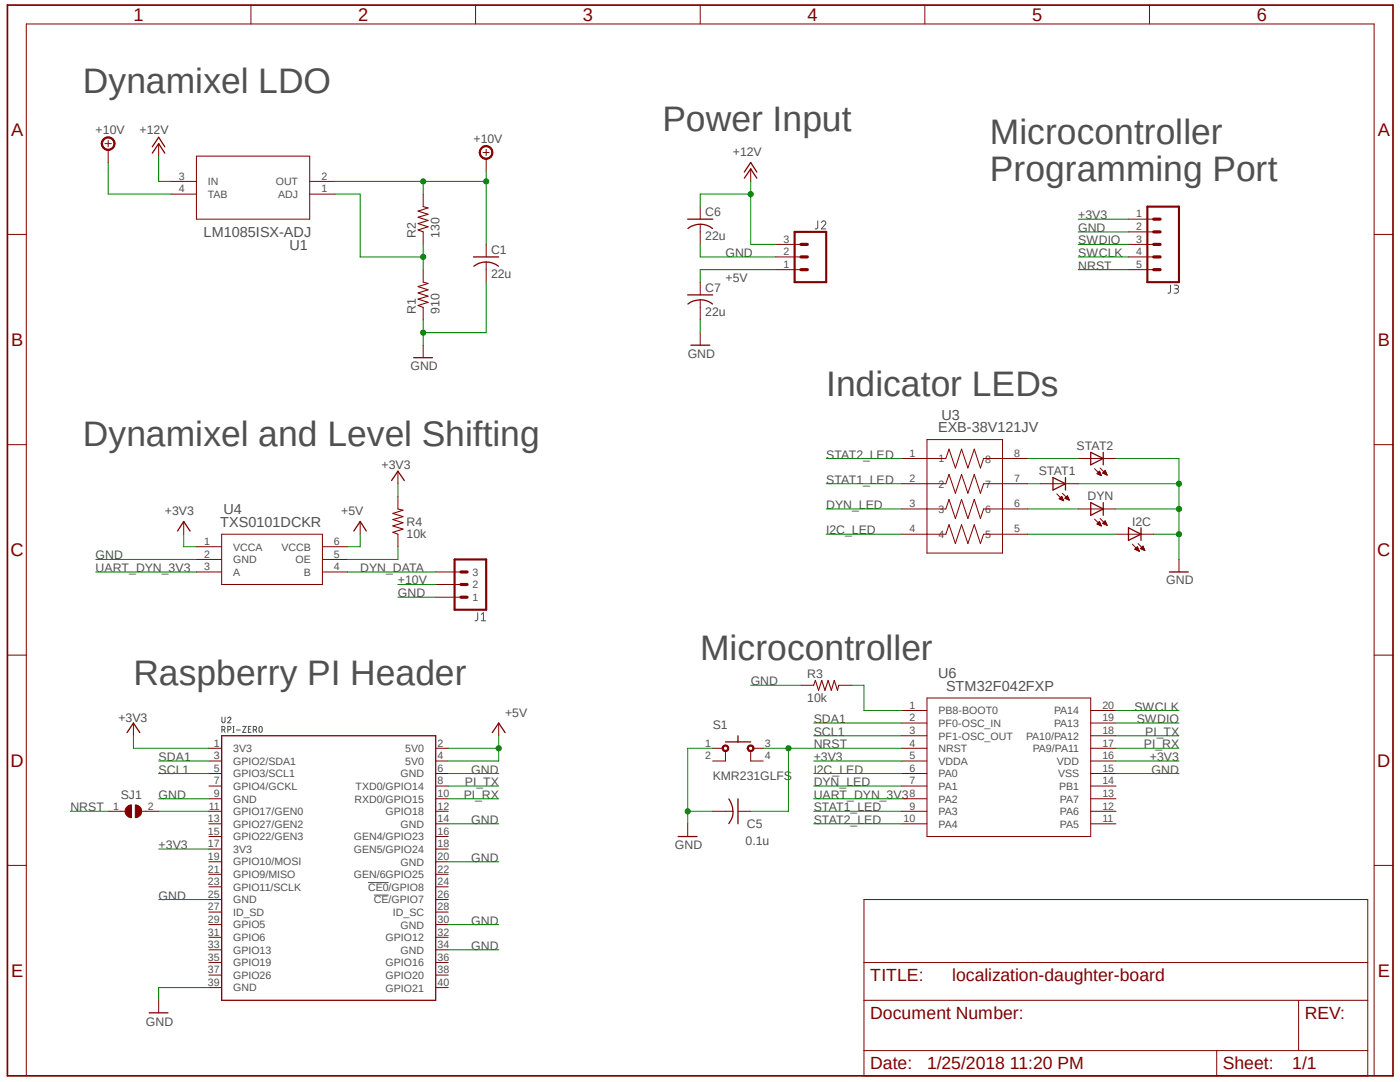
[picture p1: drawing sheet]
<svg xmlns="http://www.w3.org/2000/svg" width="279mm" height="216mm" viewBox="0 0 279 216" stroke-linecap="round" stroke-linejoin="round" font-family="sans-serif">
<path d="M1 .7l277.4 214.5M278.4 .7l-277.4 214.5" fill="none" stroke="#fff" stroke-width=".2"/>
<g fill="none" stroke="#505050" stroke-width=".2">
<path d="M163.2 44.1v1.2a.38 .38 0 0 1-.5 .4M163.9 44.4a.44 .44 0 0 1 .7-.3 .44 .44 0 0 1 .1 .7l-.8 .9h.9M233.6 56.9v1.2a.38 .38 0 0 1-.5 .4M234.3 56.9h.7a.37 .37 0 0 1 .2 .5 .37 .37 0 0 1-.4 .2h-.3M234.7 57.6a.44 .44 0 0 1 .5 .3 .44 .44 0 0 1-.2 .5l-.7 .1M95.3 122.3v1.2a.4 .4 0 0 1-.5 .4M96.1 123.9h.8M96.1 122.6l.4-.3v1.6M44.3 145.6h.3a.34 .34 0 0 0 .3-.3 .34 .34 0 0 0-.3-.4h-.3v1.2M44.3 143.1v1a.31 .31 0 0 0 .4 .1 .31 .31 0 0 0 .2-.3v-.8M44.7 145.6l.2 .5M45.4 143.3l.4-.2 .3 .1v.3l-.7 .7h.7"/>
<path d="M45.5 145.6h.3a.34 .34 0 0 0 .3-.3 .34 .34 0 0 0-.3-.4h-.3v1.2M46.5 144.9h.2M46.5 146.1h.2M46.6 144.9v1.2M47.2 145.7h.8M48.4 144.9h.7l-.7 1.2h.7M49.6 145.5h.4M50.1 144.9h-.5v1.2h.5M50.5 145.6h.4a.34 .34 0 0 0 .3-.3 .34 .34 0 0 0-.3-.4h-.4v1.2M51 145.6l.2 .5M51.7 145.1a.31 .31 0 0 1 .4-.1 .31 .31 0 0 1 .2 .3v.5a.32 .32 0 0 1-.3 .3 .32 .32 0 0 1-.3-.3zM73.4 176.1h4.2"/>
<path d="M74.6 178.6h3"/>
</g>
<path d="M25.4 146.2l1.2-1.9 1.3 1.9M44.2 146.8h42.8v52.8h-42.8zM98.3 146.2l1.2-1.9 1.3 1.9M29.8 202.1h3.7" fill="none" stroke="#800000" stroke-width=".25"/>
<g fill="none" stroke="#800000" stroke-width=".2">
<path d="M50.1 1v3.8M94.9 1v3.8M139.7 1v3.8M184.6 1v3.8M229.4 1v3.8M1.5 46.8h3.7M274.2 46.8h3.8M1.5 88.7h3.7M274.2 88.7h3.8M1.5 130.7h3.7M159.9 136.7h2.5M167.4 136.7h2.5"/>
<path d="M185 139.3h32.7v27.6h-32.7zM274.2 130.7h3.8M26.6 144.3v2.5M41.7 149.3h2.5M41.7 151.8h2.5M41.7 154.3h2.5M41.7 156.8h2.5M41.7 159.4h2.5M87 149.3h2.5M87 151.8h2.5M87 154.3h2.5M87 156.8h2.5"/>
<path d="M87 159.4h2.5M99.5 144.3v2.5M180 149.3h5M180 151.8h5M180 154.3h5M180 156.8h5M180 159.4h5M180 141.8h5M180 144.3h5M180 146.8h5M217.7 149.3h5M217.7 151.8h5"/>
<path d="M217.7 154.3h5M217.7 156.8h5M217.7 159.4h5M217.7 141.8h5M217.7 144.3h5M217.7 146.8h5M1.5 172.7h3.7M41.7 161.9h2.5M41.7 164.4h2.5M41.7 166.9h2.5M41.7 169.4h2.5M41.7 172h2.5"/>
<path d="M41.7 174.5h2.5M41.7 177h2.5M41.7 179.5h2.5M87 161.9h2.5M87 164.4h2.5M87 166.9h2.5M87 169.4h2.5M87 172h2.5M87 174.5h2.5M87 177h2.5M87 179.5h2.5M172.4 179.5h100.6v35.2h-100.6z"/>
<path d="M180 161.9h5M180 164.4h5M217.7 161.9h5M217.7 164.4h5M274.2 172.7h3.8M31.7 199.6v2.5M41.7 182h2.5M41.7 184.5h2.5M41.7 187h2.5M41.7 189.5h2.5M41.7 192.1h2.5M41.7 194.6h2.5"/>
<path d="M41.7 197.1h2.5M87 182h2.5M87 184.5h2.5M87 187h2.5M87 189.5h2.5M87 192.1h2.5M87 194.6h2.5M87 197.1h2.5M172.4 192.1h100.6M172.4 199.6h100.6M259.2 199.6v10M5.2 214.7v-209.9h269v209.9"/>
<path d="M172.4 209.6h100.6M242.8 209.6v5.1"/>
</g>
<path d="M1.5 1h276.5v213.7h-276.5z" fill="none" stroke="#800000" stroke-width=".34"/>
<path d="M162.4 136.7l.3-.9 .7 2 .6-2 .6 2 .7-2 .6 2 .6-2 .6 2 .3-1.1" fill="none" stroke="#800000" stroke-width=".21"/>
<path d="M144.4 148.7a.68 .68 0 0 1 1 .4 .68 .68 0 0 1-.5 .9 .68 .68 0 0 1-.8-.7h.3a.44 .44 0 0 1 .6-.4 .44 .44 0 0 1 .1 .7 .44 .44 0 0 1-.7-.1v-.2h-.3z" fill-rule="evenodd" fill="#800000"/>
<path d="M144.4 148.7a.68 .68 0 0 1 1 .4 .68 .68 0 0 1-.5 .9 .68 .68 0 0 1-.8-.7h.3a.44 .44 0 0 1 .6-.4 .44 .44 0 0 1 .1 .7 .44 .44 0 0 1-.7-.1v-.2h-.3z" fill="none" stroke="#800000" stroke-width=".2"/>
<path d="M149.4 148.7a.7 .7 0 0 1 1.1 .4 .7 .7 0 0 1-.6 .9 .7 .7 0 0 1-.8-.7h.3a.45 .45 0 0 1 .5-.4 .45 .45 0 0 1 .3 .6 .45 .45 0 0 1-.6 .2l-.2-.4h-.3z" fill-rule="evenodd" fill="#800000"/>
<g fill="none" stroke="#800000" stroke-width=".2">
<path d="M31.7 28.7v2.5M34.2 38.7h5M34.2 36.2h5M39.2 31.2h22.6v12.5h-22.6zM61.8 38.7h5M61.8 36.2h5M84.5 38.7v2.5M96.4 30.4h1.2M97 29.8v1.2M149.8 33.7v2.5M84.5 46.3v2.5M84.5 53.8v2.5"/>
<path d="M97 48.8v2.5M97 52.3v4M139.7 41.2v2.5M139.7 44.7v4.1M139.7 56.3v2.5M139.7 59.8v4M154.8 48.8h5.1M154.8 51.3h5.1M154.8 53.8h5.1M225.2 43.7h5.1M225.2 46.3h5.1M225.2 48.8h5.1"/>
<path d="M225.2 51.3h5.1M225.2 53.8h5.1M84.5 61.3v2.5M84.5 68.9v2.5M139.7 66.4v2.5M79.4 94v2.5M79.4 99.1v2.5M36.7 104.1v2.5M39.2 109.1h5M39.2 111.6h5M39.2 114.1h5M44.2 106.6h20.1v10h-20.1z"/>
<path d="M64.3 109.1h5M64.3 111.6h5M64.3 114.1h5M71.9 104.1v2.5M79.4 106.6v2.5M142.2 149.3h2.1M144.8 149.8v2h-2.6M149.4 148.7a.7 .7 0 0 1 1.1 .4 .7 .7 0 0 1-.6 .9 .7 .7 0 0 1-.8-.7h.3a.45 .45 0 0 1 .5-.4 .45 .45 0 0 1 .3 .6 .45 .45 0 0 1-.6 .2l-.2-.4h-.3zM149.8 149.8v2h2.5M150.3 149.3h2M137.2 164.4v2.5M142.2 161.9h4.1"/>
<path d="M147.3 161.9h2.5"/>
</g>
<g fill="none" stroke="#800000" stroke-width=".25">
<path d="M30.4 30.6l1.3-1.9 1.2 1.9M30.4 29.3l1.3-1.9 1.2 1.9M148.5 35.6l1.3-1.9 1.2 1.9M148.5 34.3l1.3-1.9 1.2 1.9M94.5 51.3h5M94.6 53.1a4 4 0 0 1 4.9 0M137.2 43.7h5M137.2 58.8h5M137.3 45.6a4 4 0 0 1 4.9 0M82.5 71.4h3.8M137.3 60.7a4 4 0 0 1 4.9 0M137.9 68.9h3.7"/>
<path d="M78.1 95.9l1.3-1.9 1.3 1.9M35.4 106l1.3-1.9 1.2 1.9M70.6 106l1.3-1.9 1.2 1.9M144.8 148h5M145.5 159.4a4 4 0 0 1 0 4.9M147.3 146.8v1.2M147.3 159.4v5M135.3 166.9h3.8"/>
</g>
<path d="M158.6 46.3h6.3v10h-6.3zM229 41.2h6.3v15.1h-6.3z" fill="none" stroke="#800000" stroke-width=".42"/>
<path d="M159.9 48.8h1.2M159.9 53.8h1.2M159.9 51.3h1.2M230.3 48.8h1.2M230.3 46.3h1.2M230.3 43.7h1.2M230.3 53.8h1.2M230.3 51.3h1.2" fill="none" stroke="#800000" stroke-width=".64"/>
<path d="M84.5 56.3l.9 .3-2 .6 2 .6-2 .7 2 .6-2 .6 2 .6-2 .7 1.1 .3M84.5 41.2l.9 .3-2 .6 2 .7-2 .5 2 .7-2 .6 2 .7-2 .6 1.1 .4M79.4 101.6l1 .2-2 .6 2 .7-2 .6 2 .6-2 .6 2 .7-2 .6 1 .4" fill="none" stroke="#800000" stroke-width=".21"/>
<path d="M96 29.5a1.37 1.37 0 0 1 2.2 .2 1.37 1.37 0 0 1-.8 2.1 1.37 1.37 0 0 1-1.8-1.4h.3a1.14 1.14 0 0 1 1.5-1.1 1.14 1.14 0 0 1 .6 1.8 1.14 1.14 0 0 1-1.9 .1l-.2-.8h-.3l.1-.5z" fill-rule="evenodd" fill="#800000"/>
<path d="M21 28.7h1.2M21.6 28v1.3M96 29.5a1.37 1.37 0 0 1 2.2 .2 1.37 1.37 0 0 1-.8 2.1 1.37 1.37 0 0 1-1.8-1.4h.3a1.14 1.14 0 0 1 1.5-1.1 1.14 1.14 0 0 1 .6 1.8 1.14 1.14 0 0 1-1.9 .1l-.2-.8h-.3l.1-.5zM97 31.7v2.5" fill="none" stroke="#800000" stroke-width=".2"/>
<path d="M20.5 27.8a1.39 1.39 0 0 1 2.3 .1 1.39 1.39 0 0 1-.8 2.1 1.39 1.39 0 0 1-1.8-1.3h.2a1.13 1.13 0 0 1 1.6-1.1 1.13 1.13 0 0 1 .4 1.8 1.13 1.13 0 0 1-1.9-.4l-.1-.3h-.2z" fill-rule="evenodd" fill="#800000"/>
<g fill="none" stroke="#800000" stroke-width=".2">
<path d="M20.5 27.8a1.39 1.39 0 0 1 2.3 .1 1.39 1.39 0 0 1-.8 2.1 1.39 1.39 0 0 1-1.8-1.3h.2a1.13 1.13 0 0 1 1.6-1.1 1.13 1.13 0 0 1 .4 1.8 1.13 1.13 0 0 1-1.9-.4l-.1-.3h-.2zM21.6 29.9v2.5M180 96.5h8.8l.6-1.8 1.3 3.7 1.2-3.7 1.3 3.7 1.2-3.7 1.3 3.7 .6-1.9h8.8M180 91.5h8.8l.6-1.9 1.3 3.8 1.2-3.8 1.3 3.8 1.2-3.8 1.3 3.8 .6-1.9h8.8M185 87.7h15.1v22.7h-15.1zM207.6 96.5h7.6M210.9 98.6l1.4 1.3M211.5 99.6h.6M211.5 99.5h.6M211.5 99.4h.5M211.6 99.3h.4M211.7 99.7h.5"/>
<path d="M211.7 99.2h.3M211.8 99.1h.1M211.9 99.1l-.5 .4 .9 .4M211.9 99.1l.4 .8M211.9 99.7h.3M211.9 99.1h.1M212 98.4l1.4 1.4M212 99.8h.2M212.3 99.9h.1M212.5 99.4l.5-.5 .4 .9zM212.6 99.4h.6M212.6 99.3h.6"/>
<path d="M212.7 99.5h.6M212.7 99.2h.4M212.8 99.1h.3M212.9 99.6h.4M212.9 99.1h.2M213 99h.1M213.1 99.7h.3M213.3 99.7h.1M215.2 91.5h7.5M218.4 93.5l1.4 1.4M218.9 94.5h.7M219 94.4h.6"/>
<path d="M219.1 94.6h.6M219.1 94.3h.5M219.2 94.2h.3M219.3 94.1h.2M219.3 94.7h.4M219.4 94.1h.1M219.4 94l.4 .9-.9-.4zM219.5 94.8h.3M219.5 93.4l1.4 1.4M219.7 94.9h.1M220.1 94.4h.7M220.1 94.3h.7"/>
<path d="M220.2 94.2h.5M220.3 94.1h.4M220.3 94.5h.5M220.4 94.1h.2M220.5 94h.1M220.5 94.6h.4M220.6 93.9l-.6 .5 .9 .4M220.6 93.9l.3 .9M220.6 93.9h.1M220.7 94.7h.2M220.9 94.8h.1M87 114.1h5"/>
<path d="M87 116.6h5M87 119.2h5M180 106.6h8.8l.6-1.9 1.3 3.8 1.2-3.8 1.3 3.8 1.2-3.8 1.3 3.8 .6-1.9h8.8M180 101.6h8.8l.6-1.9 1.3 3.8 1.2-3.8 1.3 3.8 1.2-3.8 1.3 3.8 .6-1.9h8.8M215.2 101.6h7.5M218.4 103.6l1.4 1.3M218.9 104.6l.9 .3M218.9 104.6l.5-.5 .4 .8M218.9 104.6h.7M219 104.5h.6M219.1 104.6h.6M219.1 104.4h.5"/>
<path d="M219.2 104.3h.3M219.3 104.7h.4M219.3 104.2h.2M219.4 104.1h.1M219.5 104.8h.3M219.5 103.5l1.4 1.3M219.7 104.9h.1M220.1 104.5h.7M220.1 104.4h.7M220.2 104.3h.5M220.3 104.6h.5M220.3 104.2h.4"/>
<path d="M220.4 104.1h.2M220.5 104h.1M220.5 104.6h.4M220.6 103.9l.3 .9-.9-.4zM220.7 104.7h.2M220.9 104.8h.1M222.7 106.6h7.6M226 108.6l1.4 1.4M226.5 109.6l.5-.5 .4 .9zM226.5 109.6h.7M226.5 109.5h.7M226.7 109.4h.4"/>
<path d="M226.7 109.7h.5M226.7 109.3h.4M226.8 109.3h.2M226.9 109.8h.4M226.9 109.2h.1M227.1 108.5l1.4 1.4M227.1 109.9h.2M227.3 110h.1M227.6 109.5l.5-.5 .4 .9zM227.6 109.4h.7M227.7 109.5h.6M227.7 109.3h.6"/>
<path d="M227.8 109.3h.4M227.9 109.2h.3M227.9 109.6h.5M228 109.1h.2M228.1 109h.1M228.1 109.7h.3M228.3 109.8h.2M235.3 111.6v2.5"/>
</g>
<path d="M90.7 111.6h6.3v10.1h-6.3z" fill="none" stroke="#800000" stroke-width=".42"/>
<path d="M92 119.2h1.2M92 116.6h1.2M92 114.1h1.2" fill="none" stroke="#800000" stroke-width=".64"/>
<path d="M210.1 95.3l2.5 1.2-2.5 1.3zM212.6 95.3v2.5M217.7 90.3l2.5 1.2-2.5 1.3zM220.2 90.3v2.5M217.7 100.3l2.5 1.3-2.5 1.2zM220.2 100.3v2.5M225.2 105.3l2.5 1.3-2.5 1.2zM227.7 105.3v2.5M233.4 114.1h3.8" fill="none" stroke="#800000" stroke-width=".25"/>
<path d="M27 160.6a1.27 1.27 0 0 1 1.3 1.3 1.27 1.27 0 0 1-1.3 1.3z" fill-rule="evenodd" fill="#800000"/>
<path d="M27 160.6a1.27 1.27 0 0 1 1.3 1.3 1.27 1.27 0 0 1-1.3 1.3z" fill="none" stroke="#800000" stroke-width=".2"/>
<path d="M25.4 161l.3-.3 .5-.1v2.6a1.25 1.25 0 0 1-1.1-.8 1.25 1.25 0 0 1 .3-1.4z" fill-rule="evenodd" fill="#800000"/>
<path d="M21.6 161.9h3.4M25.4 161l.3-.3 .5-.1v2.6a1.25 1.25 0 0 1-1.1-.8 1.25 1.25 0 0 1 .3-1.4zM28.2 161.9h3.5" fill="none" stroke="#800000" stroke-width=".2"/>
<path d="M149.8 36.2v2.5h-10.1v2.5" fill="none" stroke="#008000" stroke-width=".2"/>
<circle cx="149.8" cy="38.7" r=".51" fill="#008000"/>
<g fill="none" stroke="#008000" stroke-width=".2">
<path d="M31.7 31.2v5h2.5M149.8 38.7v10.1h5M149.8 136.7h10.1M31.7 159.4h10M89.5 154.3h10M142.2 149.3h-5v15.1M222.7 154.3h12.6M31.7 179.5h10M89.5 164.4h10M89.5 172h10M137.2 161.9h5M41.7 197.1h-10v2.5"/>
<path d="M89.5 184.5h10M89.5 189.5h10"/>
<circle cx="149.8" cy="38.7" r=".51"/>
</g>
<circle cx="137.2" cy="161.9" r=".51" fill="#008000"/>
<g fill="none" stroke="#008000" stroke-width=".2">
<path d="M97 56.3v10.1h-12.5M139.7 48.8v2.5h15.1M215.2 46.3h10M84.5 63.8v5.1M139.7 63.8v2.6M19.1 111.6h20.1"/>
<circle cx="137.2" cy="161.9" r=".51"/>
</g>
<circle cx="84.5" cy="66.4" r=".51" fill="#008000"/>
<g fill="none" stroke="#008000" stroke-width=".2">
<path d="M215.2 96.5h20.1v15.1M79.4 119.2h7.6M222.7 101.6h12.6"/>
<circle cx="84.5" cy="66.4" r=".51"/>
</g>
<circle cx="235.3" cy="101.6" r=".51" fill="#008000"/>
<g fill="none" stroke="#008000" stroke-width=".2">
<path d="M230.3 106.6h5"/>
<circle cx="235.3" cy="101.6" r=".51"/>
</g>
<circle cx="235.3" cy="106.6" r=".51" fill="#008000"/>
<g fill="none" stroke="#008000" stroke-width=".2">
<path d="M222.7 91.5h12.6v5"/>
<circle cx="235.3" cy="106.6" r=".51"/>
</g>
<circle cx="235.3" cy="96.5" r=".51" fill="#008000"/>
<g fill="none" stroke="#008000" stroke-width=".2">
<path d="M89.5 149.3h10M99.5 146.8v5h-10"/>
<circle cx="235.3" cy="96.5" r=".51"/>
</g>
<circle cx="99.5" cy="149.3" r=".51" fill="#008000"/>
<g fill="none" stroke="#008000" stroke-width=".2">
<path d="M154.8 53.8h-15.1v2.5M215.2 43.7h10M79.4 96.5v2.6M36.7 106.6v2.5h2.5M71.9 106.6v2.5h-2.6M169.9 136.7h2.5v5.1h7.6M26.6 146.8v2.5h15.1M152.3 149.3h27.7M157.4 149.3v12.6h-7.6M162.4 151.8h17.6M222.7 151.8h12.6M31.7 169.4h10"/>
<circle cx="99.5" cy="149.3" r=".51"/>
</g>
<circle cx="157.3" cy="149.3" r=".51" fill="#008000"/>
<g fill="none" stroke="#008000" stroke-width=".2">
<path d="M66.8 38.7h5.1v12.6h12.6M84.5 48.8v5M215.2 53.8h10M215.2 48.8h10M215.2 51.3h10M19.1 114.1h20.1M79.4 109.1v2.5h-10.1M31.7 151.8h10M31.7 154.3h10M162.4 144.3h17.6M162.4 146.8h17.6M162.4 159.4h17.6"/>
<path d="M222.7 144.3h12.6M222.7 141.8h12.6M14.1 161.9h7.5"/>
<circle cx="157.3" cy="149.3" r=".51"/>
</g>
<circle cx="84.5" cy="51.3" r=".51" fill="#008000"/>
<g fill="none" stroke="#008000" stroke-width=".2">
<path d="M21.6 32.4v6.3h12.6M66.8 36.2h30.2v12.6M84.5 36.2v2.5"/>
<circle cx="84.5" cy="51.3" r=".51"/>
</g>
<circle cx="84.5" cy="36.2" r=".51" fill="#008000"/>
<g fill="none" stroke="#008000" stroke-width=".2">
<path d="M97 34.2v2"/>
<circle cx="84.5" cy="36.2" r=".51"/>
</g>
<circle cx="97" cy="36.2" r=".51" fill="#008000"/>
<g fill="none" stroke="#008000" stroke-width=".2">
<path d="M164.9 96.5h15.1M164.9 91.5h15.1M205.1 96.5h2.5M205.1 91.5h10.1M69.3 114.1h17.7M79.4 116.6h7.6M164.9 101.6h15.1M164.9 106.6h15.1M205.1 101.6h10.1M205.1 106.6h17.6M89.5 156.8h10M89.5 159.4h10"/>
<path d="M162.4 156.8h17.6M162.4 154.3h17.6M222.7 146.8h12.6M222.7 149.3h12.6M31.7 161.9h10M162.4 161.9h17.6M162.4 164.4h17.6"/>
<circle cx="97" cy="36.2" r=".51"/>
</g>
<g font-size="7.1" fill="#505050">
<text x="16.6" y="18.6">Dynamixel LDO</text>
<text x="132.2" y="26.2">Power Input</text>
<text x="197.6" y="28.7">Microcontroller</text>
<text x="197.6" y="36.2">Programming Port</text>
<text x="164.9" y="79">Indicator LEDs</text>
<text x="16.6" y="89">Dynamixel and Level Shifting</text>
<text x="139.7" y="131.7">Microcontroller</text>
<text x="26.6" y="136.7">Raspberry PI Header</text>
</g>
<g font-size="3.6" fill="#800000">
<text x="26.7" y="4.1">1</text>
<text x="71.5" y="4.1">2</text>
<text x="116.3" y="4.1">3</text>
<text x="161.2" y="4.1">4</text>
<text x="206" y="4.1">5</text>
<text x="250.8" y="4.1">6</text>
<text x="2.2" y="27.1">A</text>
<text x="275" y="27.1">A</text>
<text x="2.2" y="69">B</text>
<text x="275" y="69">B</text>
<text x="2.1" y="111">C</text>
<text x="274.8" y="111">C</text>
<text x="2.1" y="153">D</text>
<text x="274.8" y="153">D</text>
<text x="2.2" y="194.9">E</text>
<text x="275" y="194.9">E</text>
</g>
<g font-size="3.5" fill="#800000">
<text x="173.7" y="195.8">TITLE:</text>
<text x="190" y="195.8">localization-daughter-board</text>
<text x="173.7" y="203.4">Document Number:</text>
<text x="260.4" y="203.4">REV:</text>
<text x="173.7" y="213.4">Date:</text>
<text x="185" y="213.4">1/25/2018 11:20 PM</text>
<text x="244" y="213.4">Sheet:</text>
<text x="257.9" y="213.4">1/1</text>
</g>
<g font-size="2.9" fill="#505050">
<text x="40.6" y="47.3">LM1085ISX-ADJ</text>
<text x="57.8" y="49.8">U1</text>
<text x="187.9" y="83.7">U3</text>
<text x="187.2" y="86.2">EXB-38V121JV</text>
<text x="43.9" y="105.1">TXS0101DCKR</text>
<text x="44.6" y="102.6">U4</text>
<text x="187.2" y="135.3">U6</text>
<text x="188.8" y="137.8">STM32F042FXP</text>
</g>
<g font-size="2.5" fill="#505050">
<text x="19.1" y="26.8">+10V</text>
<text x="27.9" y="26.7">+12V</text>
<text x="94.5" y="28.5">+10V</text>
<text x="146.3" y="31.2">+12V</text>
<text x="83" y="47.5" transform="rotate(-90 83 47.5)">R2</text>
<text x="87.7" y="47.5" transform="rotate(-90 87.7 47.5)">130</text>
<text x="140.8" y="47.9">22u</text>
<text x="140.8" y="43.1">C6</text>
<text x="215.2" y="46.3">GND</text>
<text x="215.2" y="43.7">+3V3</text>
<text x="98" y="50.7">C1</text>
<text x="144.8" y="51.3">GND</text>
<text x="215.2" y="53.8">NRST</text>
<text x="215.2" y="48.8">SWDIO</text>
<text x="215.2" y="51.3">SWCLK</text>
<text x="98" y="55.4">22u</text>
<text x="140.8" y="58.2">C7</text>
<text x="144.8" y="56.3">+5V</text>
<text x="83" y="62.6" transform="rotate(-90 83 62.6)">R1</text>
<text x="87.7" y="62.6" transform="rotate(-90 87.7 62.6)">910</text>
<text x="140.8" y="63">22u</text>
<text x="137.2" y="71.4">GND</text>
<text x="81.9" y="73.9">GND</text>
<text x="214.8" y="89.7">STAT2</text>
<text x="76.2" y="93.5">+3V3</text>
<text x="164.9" y="91.5">STAT2_LED</text>
<text x="207.3" y="94.8">STAT1</text>
<text x="164.9" y="101.6">DYN_LED</text>
<text x="164.9" y="96.5">STAT1_LED</text>
<text x="217" y="99.8">DYN</text>
<text x="32.9" y="102.8">+3V3</text>
<text x="68.1" y="102.8">+5V</text>
<text x="81.2" y="107.4">10k</text>
<text x="81.2" y="104.9">R4</text>
<text x="164.9" y="106.6">I2C_LED</text>
<text x="226" y="104.9">I2C</text>
<text x="19.1" y="111.6">GND</text>
<text x="19.1" y="114.1">UART_DYN_3V3</text>
<text x="71.9" y="114.1">DYN_DATA</text>
<text x="79.4" y="119.2">GND</text>
<text x="79.4" y="116.6">+10V</text>
<text x="232.7" y="116.6">GND</text>
<text x="149.8" y="136.7">GND</text>
<text x="161.1" y="135.3">R3</text>
<text x="100.8" y="143">+5V</text>
<text x="161.1" y="140">10k</text>
<text x="226.4" y="141.8">SWCLK</text>
<text x="23.6" y="144.1">+3V3</text>
<text x="142.2" y="145.5">S1</text>
<text x="162.4" y="149.3">NRST</text>
<text x="162.4" y="144.3">SDA1</text>
<text x="162.4" y="146.8">SCL1</text>
<text x="226.9" y="144.3">SWDIO</text>
<text x="228.3" y="149.3">PI_RX</text>
<text x="228.6" y="146.8">PI_TX</text>
<text x="31.7" y="151.8">SDA1</text>
<text x="31.7" y="154.3">SCL1</text>
<text x="94.1" y="154.3">GND</text>
<text x="142.2" y="155.6">KMR231GLFS</text>
<text x="162.4" y="151.8">+3V3</text>
<text x="162.4" y="154.3">I2C_LED</text>
<text x="229.5" y="151.8">+3V3</text>
<text x="229.8" y="154.3">GND</text>
<text x="14.1" y="161.9">NRST</text>
<text x="24.1" y="159.4">SJ1</text>
<text x="31.7" y="159.4">GND</text>
<text x="92.5" y="159.4">PI_RX</text>
<text x="92.8" y="156.8">PI_TX</text>
<text x="162.4" y="159.4">UART_DYN_3V3</text>
<text x="162.4" y="156.8">DYN_LED</text>
<text x="162.4" y="161.9">STAT1_LED</text>
<text x="94.1" y="164.4">GND</text>
<text x="149.1" y="165.3">C5</text>
<text x="162.4" y="164.4">STAT2_LED</text>
<text x="31.7" y="169.4">+3V3</text>
<text x="94.1" y="172">GND</text>
<text x="134.7" y="169.4">GND</text>
<text x="148.8" y="168.5">0.1u</text>
<text x="31.7" y="179.5">GND</text>
<text x="94.1" y="184.5">GND</text>
<text x="94.1" y="189.5">GND</text>
<text x="29.1" y="204.6">GND</text>
</g>
<g font-size="2.1" fill="#505050">
<text x="35.7" y="35.9">3</text>
<text x="64.1" y="35.9">2</text>
<text x="35.7" y="38.4">4</text>
<text x="41.5" y="37">IN</text>
<text x="41.5" y="39.5">TAB</text>
<text x="55" y="37">OUT</text>
<text x="55.5" y="39.5">ADJ</text>
<text x="64.1" y="38.4">1</text>
<text x="226.7" y="43.4">1</text>
<text x="226.7" y="45.9">2</text>
<text x="156.4" y="53.5">1</text>
<text x="156.4" y="50.9">2</text>
<text x="156.4" y="48.4">3</text>
<text x="226.7" y="48.4">3</text>
<text x="226.7" y="50.9">4</text>
<text x="226.7" y="53.5">5</text>
<text x="181.5" y="91.1">1</text>
<text x="187.3" y="92.2">1</text>
<text x="196.6" y="92.3">8</text>
<text x="202.4" y="91.1">8</text>
<text x="181.5" y="96.2">2</text>
<text x="181.5" y="101.2">3</text>
<text x="187.3" y="97.3">2</text>
<text x="196.6" y="97.3">7</text>
<text x="202.4" y="101.2">6</text>
<text x="202.4" y="96.2">7</text>
<text x="181.5" y="106.2">4</text>
<text x="187.3" y="102.3">3</text>
<text x="187.3" y="107.4">4</text>
<text x="196.6" y="107.4">5</text>
<text x="196.6" y="102.3">6</text>
<text x="202.4" y="106.2">5</text>
<text x="40.7" y="108.8">1</text>
<text x="40.7" y="111.3">2</text>
<text x="40.7" y="113.8">3</text>
<text x="46.5" y="109.9">VCCA</text>
<text x="46.5" y="112.4">GND</text>
<text x="56.2" y="109.9">VCCB</text>
<text x="59" y="112.4">OE</text>
<text x="66.6" y="113.8">4</text>
<text x="66.6" y="111.3">5</text>
<text x="66.6" y="108.8">6</text>
<text x="46.5" y="114.9">A</text>
<text x="60.6" y="114.9">B</text>
<text x="94.3" y="114.9">3</text>
<text x="94.3" y="117.4">2</text>
<text x="94.3" y="119.9">1</text>
<text x="181.5" y="141.4">1</text>
<text x="181.5" y="143.9">2</text>
<text x="187.3" y="142.5">PB8-BOOT0</text>
<text x="210.4" y="142.5">PA14</text>
<text x="220" y="143.9">19</text>
<text x="220" y="141.4">20</text>
<text x="42.7" y="149">1</text>
<text x="87.3" y="149">2</text>
<text x="140.7" y="149">1</text>
<text x="152.7" y="149">3</text>
<text x="181.5" y="146.5">3</text>
<text x="181.5" y="149">4</text>
<text x="187.3" y="145">PF0-OSC_IN</text>
<text x="187.3" y="147.6">PF1-OSC_OUT</text>
<text x="204.8" y="147.6">PA10/PA12</text>
<text x="210.4" y="145.1">PA13</text>
<text x="220" y="149">17</text>
<text x="220" y="146.5">18</text>
<text x="42.7" y="151.5">3</text>
<text x="42.7" y="154">5</text>
<text x="46.5" y="150.1">3V3</text>
<text x="46.5" y="152.6">GPIO2/SDA1</text>
<text x="46.5" y="155.1">GPIO3/SCL1</text>
<text x="79.9" y="155.1">GND</text>
<text x="80.9" y="150.1">5V0</text>
<text x="80.9" y="152.6">5V0</text>
<text x="87.3" y="151.5">4</text>
<text x="87.3" y="154">6</text>
<text x="140.7" y="151.5">2</text>
<text x="152.7" y="151.5">4</text>
<text x="181.5" y="151.5">5</text>
<text x="181.5" y="154">6</text>
<text x="187.3" y="150.1">NRST</text>
<text x="187.3" y="152.6">VDDA</text>
<text x="187.3" y="155.1">PA0</text>
<text x="206.1" y="150.1">PA9/PA11</text>
<text x="210.9" y="152.6">VDD</text>
<text x="211.2" y="155.1">VSS</text>
<text x="220" y="154">15</text>
<text x="220" y="151.5">16</text>
<text x="22.6" y="161.5">1</text>
<text x="29.5" y="161.5">2</text>
<text x="41.7" y="161.5">11</text>
<text x="42.7" y="156.5">7</text>
<text x="42.7" y="159">9</text>
<text x="46.5" y="157.6">GPIO4/GCKL</text>
<text x="46.5" y="160.1">GND</text>
<text x="70.7" y="160.1">RXD0/GPIO15</text>
<text x="71" y="157.6">TXD0/GPIO14</text>
<text x="87.3" y="156.5">8</text>
<text x="87.3" y="159">10</text>
<text x="87.3" y="161.5">12</text>
<text x="181.5" y="156.5">7</text>
<text x="181.5" y="159">8</text>
<text x="181.5" y="161.5">9</text>
<text x="187.3" y="157.6">PA1</text>
<text x="187.3" y="160.1">PA2</text>
<text x="211.4" y="157.6">PB1</text>
<text x="211.5" y="160.1">PA7</text>
<text x="220" y="161.5">12</text>
<text x="220" y="159">13</text>
<text x="220" y="156.5">14</text>
<text x="41.5" y="164">13</text>
<text x="41.5" y="166.6">15</text>
<text x="46.5" y="162.6">GPIO17/GEN0</text>
<text x="46.5" y="165.1">GPIO27/GEN2</text>
<text x="46.5" y="167.7">GPIO22/GEN3</text>
<text x="70.6" y="167.7">GEN4/GPIO23</text>
<text x="77" y="162.6">GPIO18</text>
<text x="79.9" y="165.2">GND</text>
<text x="87.3" y="164">14</text>
<text x="87.3" y="166.6">16</text>
<text x="180.3" y="164">10</text>
<text x="187.3" y="162.6">PA3</text>
<text x="187.3" y="165.1">PA4</text>
<text x="211.5" y="165.2">PA5</text>
<text x="211.5" y="162.6">PA6</text>
<text x="220" y="164">11</text>
<text x="41.5" y="169.1">17</text>
<text x="41.5" y="171.6">19</text>
<text x="46.5" y="170.2">3V3</text>
<text x="46.5" y="172.7">GPIO10/MOSI</text>
<text x="70.6" y="170.2">GEN5/GPIO24</text>
<text x="79.9" y="172.7">GND</text>
<text x="87.3" y="169.1">18</text>
<text x="87.3" y="171.6">20</text>
<text x="41.5" y="174.1">21</text>
<text x="41.5" y="176.6">23</text>
<text x="41.5" y="179.1">25</text>
<text x="46.5" y="175.2">GPIO9/MISO</text>
<text x="46.5" y="177.7">GPIO11/SCLK</text>
<text x="70.6" y="175.2">GEN/6GPIO25</text>
<text x="73.4" y="177.8">CE0/GPIO8</text>
<text x="87.3" y="174.1">22</text>
<text x="87.3" y="176.6">24</text>
<text x="87.3" y="179.1">26</text>
<text x="41.5" y="181.7">27</text>
<text x="41.5" y="184.1">29</text>
<text x="46.5" y="180.3">GND</text>
<text x="46.5" y="182.8">ID_SD</text>
<text x="46.5" y="185.3">GPIO5</text>
<text x="74.6" y="180.3">CE/GPIO7</text>
<text x="78.4" y="182.8">ID_SC</text>
<text x="79.9" y="185.3">GND</text>
<text x="87.3" y="181.7">28</text>
<text x="87.3" y="184.1">30</text>
<text x="41.5" y="186.7">31</text>
<text x="41.5" y="189.2">33</text>
<text x="41.5" y="191.7">35</text>
<text x="46.5" y="187.8">GPIO6</text>
<text x="46.5" y="190.3">GPIO13</text>
<text x="77" y="187.8">GPIO12</text>
<text x="79.9" y="190.3">GND</text>
<text x="87.3" y="186.7">32</text>
<text x="87.3" y="189.2">34</text>
<text x="87.3" y="191.7">36</text>
<text x="41.5" y="194.2">37</text>
<text x="41.5" y="196.7">39</text>
<text x="46.5" y="192.8">GPIO19</text>
<text x="46.5" y="195.3">GPIO26</text>
<text x="46.5" y="197.8">GND</text>
<text x="77" y="192.8">GPIO16</text>
<text x="77" y="195.3">GPIO20</text>
<text x="77" y="197.9">GPIO21</text>
<text x="87.3" y="194.2">38</text>
<text x="87.3" y="196.7">40</text>
</g>
</svg>
